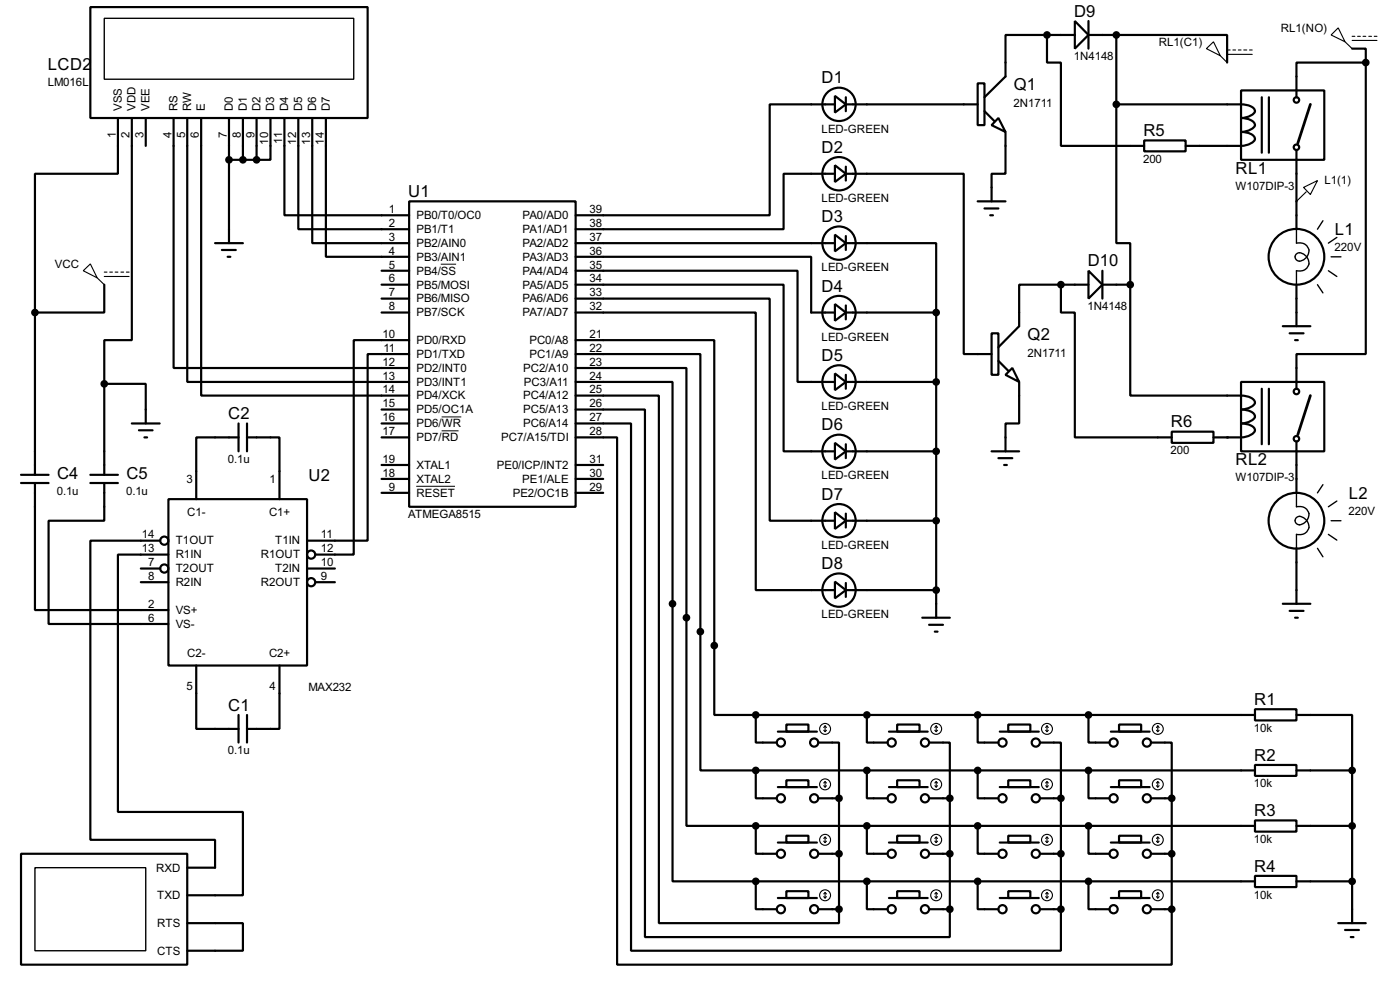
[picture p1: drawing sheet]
<svg xmlns="http://www.w3.org/2000/svg" width="256mm" height="180mm" viewBox="0 0 256 180" stroke-linecap="round" stroke-linejoin="round" font-family="sans-serif">
<g fill="none" stroke="#000" stroke-width=".4">
<path d="M16.6 1.3h50.8v20.3h-50.8zM153 17.6l2 1.5-2 1.5zM153 19.1h-12v20.3h-35.5M155 19.1h24.1M155 17.8v2.6M179.1 15.3h1.3v7.6h-1.3zM191.8 6.4v5.1h2.6v15.2h15.2M191.8 6.4h-7.6v7.6l-3.8 3.8M191.8 6.4h5.1M196.9 3.9l2.5 2.5-2.5 2.5zM199.4 6.4h5.1M199.4 3.9v5"/>
<path d="M204.5 19.1v25.4h2.6v7.6M204.5 6.4h20.3v5.1M204.5 19.1h22.9a3.2 3.2 0 0 1 2.4 .9 .86 .86 0 0 1-.7 1.2l-1.1 .3-.6 .1a2.33 2.33 0 0 1 2.5 1.3 2.68 2.68 0 0 1-2.5 1.3 3.1 3.1 0 0 1 2.4 .9 .88 .88 0 0 1-.7 1.2l-1.1 .3-.6 .1h-10.2M204.5 6.4v12.7M227.4 16.6h15.2v12.7h-15.2zM231.2 17.8v10.2M232.5 17.8v10.2M247.7 8.9h2.5v2.6M250.2 11.5v53.3h-12.7v6.4M250.2 11.5h-12.7v6.3M21.6 21.6v10.2h-15.2v25.4M24.2 21.6v40.7h-5.1v8"/>
<path d="M26.7 21.6v5.1M31.8 21.6v45.8h43.2M34.3 21.6v48.3h40.7M36.9 21.6v50.8h38.1M42 21.6v22.9M42 29.3h5M44.5 21.6v7.7M47 21.6v7.7M49.6 21.6v7.7h-2.6M52.1 21.6v17.8h22.9M54.7 21.6v20.4h20.3M57.2 21.6v22.9h17.8"/>
<path d="M59.7 21.6v25.4h15.3M75 36.9h30.5v55.9h-30.5zM153 30.3l2 1.5-2 1.5zM153 31.8h-9.4v10.2h-38.1M155 31.8h21.6v33h5.1M155 30.5v2.6M179.1 36.9h5.1M180.4 38.2h2.5M180.4 20.4l1.8 1.8M181.4 39.4h.5M182.9 21.6l1.3 2.6-2.5-1.3zM184.2 24.2v7.6h-2.5v5.1"/>
<path d="M209.6 25.7h7.6v2h-7.6zM237.5 27.5v14.5M6.4 57.2v29.7M19.1 52.1v5.1h-12.7M39.4 44.5h5.1M40.7 45.8h2.5M41.7 47h.5M69.9 57.2h5.1M69.9 52.1h5.1M69.9 54.7h5.1M69.9 49.6h5.1M105.5 47h43.1v10.2h4.4"/>
<path d="M105.5 49.6h40.6v20.3h6.9M105.5 52.1h38.1v30.5h9.4M105.5 54.7h35.5v40.6h12M105.5 57.2h33v50.8h14.5M105.5 44.5h47.5M153 43l2 1.5-2 1.5zM153 55.7l2 1.5-2 1.5zM155 44.5h16.5v12.7M155 57.2h16.5M155 43.2v2.6M155 55.9v2.6M171.5 57.2v55.9"/>
<path d="M194.4 52.1h-7.7v7.6l-3.8 3.9M194.4 52.1v5.1h2.5v22.9h17.8M194.4 52.1h5M199.4 49.6l2.6 2.5-2.6 2.6zM202 52.1h5.1M202 49.6v5.1M207.1 52.1v20.3h17.7a8.2 8.2 0 0 1 4.3 .4 .88 .88 0 0 1 .8 .8 .88 .88 0 0 1-.8 .9l-1.1 .4-.6 .1a3.1 3.1 0 0 1 2.4 .9 .88 .88 0 0 1-.7 1.2l-1.1 .3-.6 .1a3.2 3.2 0 0 1 2.4 .9 .9 .9 0 0 1-.7 1.2l-1.1 .4-.6 .1h-5.1M235 59.7h5.1M237.5 52.1v7.6M19.1 70.3h7.6v7.2M19.1 70.3v16.6M24.2 77.5h5.1"/>
<path d="M25.5 78.8h2.5M43.7 77.5v5.1M45.3 77.5v5.1M69.9 77.5h5.1M69.9 75h5.1M75 64.8h-7.6v34.2h-11.1M75 62.3h-10.2v39.2h-7M105.5 72.4h15.2v96.6h33v-2.6M105.5 69.9h17.7v91.4h15.3M105.5 67.4h20.3v83.8h12.7M105.5 64.8h22.8v76.2h10.2M105.5 62.3h25.4v68.6h7.6"/>
<path d="M105.5 75h12.7v96.5h55.8v-5.1M105.5 77.5h10.1v96.5h78.8v-7.6M153 68.4l2 1.5-2 1.5zM155 69.9h16.5M155 68.6v2.6M181.7 61h1.2v7.6h-1.2zM182.9 66.1l1.8 1.8M184.2 68.6l1.3-1.2 1.2 2.5zM186.7 69.9v7.6h-2.5v5.1M214.7 79h7.6v2.1h-7.6zM227.4 69.9h15.2v12.7h-15.2zM231.2 71.2v10.1"/>
<path d="M232.5 71.2v10.1M236.3 61h2.5M237.3 62.3h.5M3.9 88.4h5M3.9 86.9h5M6.4 88.4v23.3h24.5M16.6 88.4h5M16.6 86.9h5M19.1 88.4v6.9h-10.2v18.9h22M26.5 80.1h.5M29.4 99h-12.8v54.7h22.8v5.1h-5.1M30.9 91.4h25.4v30.4h-25.4z"/>
<path d="M43.7 80.1h-7.7v11.3M45.3 80.1h5.9v11.3M69.9 80.1h5.1M69.9 90.2h5.1M69.9 85.1h5.1M69.9 87.7h5.1M105.5 80.1h7.6v96.5h101.6v-10.2M105.5 90.2h5M105.5 85.1h5M105.5 87.7h5M153 81.1l2 1.5-2 1.5zM153 93.8l2 1.5-2 1.5z"/>
<path d="M155 95.3h16.5M155 82.6h16.5M155 81.3v2.6M155 94v2.6M181.7 82.6h5M182.9 83.9h2.6M184 85.1h.5M237.5 80.8v9.4M25.8 104.1h3.6M25.8 106.6h5.1M30.9 101.5h-9.3v47.1h22.9v15.3h-10.2M56.3 104.1h5.1"/>
<path d="M57.8 106.6h3.6M153 106.5l2 1.5-2 1.5zM155 108h16.5M155 106.7v2.6M169 113.1h5M170.2 114.4h2.6M171.3 115.6h.5M235 110.5h5.1M236.3 111.8h2.5M237.3 113.1h.5M237.5 100.4v10.1M36 121.8v11.6h7.7"/>
<path d="M43.7 130.9v5M45.3 130.9v5M51.2 121.8v11.6h-5.9M138.5 130.9v5h3.8M138.5 130.9h91.4M142.5 133.9h7.2M144.1 132.6h4v1.3h-4zM149.9 135.9h3.8v10.2M158.8 130.9v5h3.8M162.9 133.9h7.1M164.4 132.6h4.1v1.3h-4.1zM170.2 135.9h3.8v10.2"/>
<path d="M179.1 130.9v5h3.8M183.2 133.9h7.1M184.7 132.6h4.1v1.3h-4.1zM190.6 135.9h3.8v10.2M199.4 130.9v5h3.9M203.5 133.9h7.1M205 132.6h4.1v1.3h-4.1zM210.9 135.9h3.8v10.2M229.9 129.8h7.6v2.1h-7.6zM237.5 130.9h10.2v10.1M3.9 156.3h30.4v20.3h-30.4zM138.5 141v5.1h3.8"/>
<path d="M138.5 151.2v5.1h3.8M138.5 141h91.4M138.5 151.2h91.4M142.5 154.2h7.2M142.5 144.1h7.2M144.1 153h4v1.2h-4zM144.1 142.8h4v1.3h-4zM149.9 146.1h3.8M149.9 156.3h3.8M153.7 146.1v20.3M158.8 141v5.1h3.8M158.8 151.2v5.1h3.8"/>
<path d="M162.9 154.2h7.1M162.9 144.1h7.1M164.4 153h4.1v1.2h-4.1zM164.4 142.8h4.1v1.3h-4.1zM170.2 146.1h3.8M170.2 156.3h3.8M174 146.1v20.3M179.1 141v5.1h3.8M179.1 151.2v5.1h3.8M183.2 154.2h7.1M183.2 144.1h7.1M184.7 153h4.1v1.2h-4.1z"/>
<path d="M184.7 142.8h4.1v1.3h-4.1zM190.6 146.1h3.8M190.6 156.3h3.8M194.4 146.1v20.3M199.4 151.2v5.1h3.9M199.4 141v5.1h3.9M203.5 154.2h7.1M203.5 144.1h7.1M205 153h4.1v1.2h-4.1zM205 142.8h4.1v1.3h-4.1zM210.9 146.1h3.8M210.9 156.3h3.8"/>
<path d="M214.7 146.1v20.3M229.9 140h7.6v2h-7.6zM229.9 150.2h7.6v2h-7.6zM237.5 141h10.2M237.5 151.2h10.2M247.7 141v28M34.3 169h10.2v5h-10.2M138.5 161.3v5.1h3.8M138.5 161.3h91.4M142.5 164.4h7.2M144.1 163.1h4v1.3h-4zM149.9 166.4h3.8"/>
<path d="M158.8 161.3v5.1h3.8M162.9 164.4h7.1M164.4 163.1h4.1v1.3h-4.1zM170.2 166.4h3.8M179.1 161.3v5.1h3.8M183.2 164.4h7.1M184.7 163.1h4.1v1.3h-4.1zM190.6 166.4h3.8M199.4 161.3v5.1h3.9M203.5 164.4h7.1M205 163.1h4.1v1.3h-4.1zM210.9 166.4h3.8"/>
<path d="M229.9 160.3h7.6v2.1h-7.6zM237.5 161.3h10.2M245.2 169h5M246.4 170.2h2.6M247.5 171.5h.5"/>
<circle cx="153.7" cy="19.1" r="3.1"/>
<circle cx="237.5" cy="18.3" r=".5"/>
<circle cx="153.7" cy="31.8" r="3.1"/>
<circle cx="237.5" cy="27" r=".5"/>
<circle cx="153.7" cy="44.5" r="3.1"/>
<circle cx="153.7" cy="57.2" r="3.1"/>
<circle cx="237.5" cy="47" r="5.1"/>
<circle cx="153.7" cy="69.9" r="3.1"/>
<circle cx="237.5" cy="71.7" r=".5"/>
<circle cx="30.1" cy="99" r=".75"/>
<circle cx="153.7" cy="95.3" r="3.1"/>
<circle cx="153.7" cy="82.6" r="3.1"/>
<circle cx="237.5" cy="95.3" r="5.1"/>
<circle cx="237.5" cy="80.3" r=".5"/>
<circle cx="30.1" cy="104.1" r=".75"/>
<circle cx="57" cy="101.5" r=".75"/>
<circle cx="57" cy="106.6" r=".75"/>
<circle cx="153.7" cy="108" r="3.1"/>
<circle cx="143" cy="135.9" r=".75"/>
<circle cx="149.1" cy="135.9" r=".75"/>
<circle cx="163.3" cy="135.9" r=".75"/>
<circle cx="169.4" cy="135.9" r=".75"/>
<circle cx="183.6" cy="135.9" r=".75"/>
<circle cx="189.7" cy="135.9" r=".75"/>
<circle cx="204" cy="135.9" r=".75"/>
<circle cx="210.1" cy="135.9" r=".75"/>
<circle cx="143" cy="156.3" r=".75"/>
<circle cx="143" cy="146.1" r=".75"/>
<circle cx="149.1" cy="156.3" r=".75"/>
<circle cx="149.1" cy="146.1" r=".75"/>
<circle cx="163.3" cy="156.3" r=".75"/>
<circle cx="163.3" cy="146.1" r=".75"/>
<circle cx="169.4" cy="156.3" r=".75"/>
<circle cx="169.4" cy="146.1" r=".75"/>
<circle cx="183.6" cy="156.3" r=".75"/>
<circle cx="183.6" cy="146.1" r=".75"/>
<circle cx="189.7" cy="156.3" r=".75"/>
<circle cx="189.7" cy="146.1" r=".75"/>
<circle cx="204" cy="156.3" r=".75"/>
<circle cx="204" cy="146.1" r=".75"/>
<circle cx="210.1" cy="156.3" r=".75"/>
<circle cx="210.1" cy="146.1" r=".75"/>
<circle cx="143" cy="166.4" r=".75"/>
<circle cx="149.1" cy="166.4" r=".75"/>
<circle cx="163.3" cy="166.4" r=".75"/>
<circle cx="169.4" cy="166.4" r=".75"/>
<circle cx="183.6" cy="166.4" r=".75"/>
<circle cx="189.7" cy="166.4" r=".75"/>
<circle cx="204" cy="166.4" r=".75"/>
<circle cx="210.1" cy="166.4" r=".75"/>
</g>
<circle cx="224.8" cy="80.1" r=".2" fill="#000"/>
<path d="M80.8 48.4h2.8M80.9 76.3h3.6M80.9 78.9h3.1M76.3 89h7.1" fill="none" stroke="#000" stroke-width=".18"/>
<g fill="none" stroke="#000" stroke-width=".25">
<path d="M19.1 3.4h45.7v11.1h-45.7zM237.5 42v2.5a1.66 1.66 0 0 1 2.2 .9 1.66 1.66 0 0 1-1 2.2 .85 .85 0 0 1-1.2 0 .85 .85 0 0 1 0-1.2 .85 .85 0 0 1 1.2 .1 1.68 1.68 0 0 1 .4 2.8l-.9 .3h-.7v2.5M241.4 52.1l1 1.5M242.4 40.4l-1 1.6M243.4 49.6l1.5 1M243.9 47h1.8M244.9 43.5l-1.5 1M237.5 90.2v2.6a1.66 1.66 0 0 1 2.2 .9 1.66 1.66 0 0 1-1 2.1 .81 .81 0 0 1-1.2 0 .81 .81 0 0 1 .3-1.3 1.81 1.81 0 0 1 1.9 2.4 1.73 1.73 0 0 1-2.2 .9v2.6M242.4 88.7l-1 1.5M243.4 97.8l1.5 1.1M243.9 95.3h1.8M244.9 91.7l-1.5 1.1"/>
<path d="M241.4 100.4l1 1.5M6.4 158.8h20.3v15.2h-20.3z"/>
</g>
<g fill="none" stroke="#000" stroke-width=".2">
<path d="M221 8.9l1.3-1.2 1.3 2.5zM223.6 10.2l1.2 1.3M224.8 9.2h.6M224.8 10h4.6M225.9 9.2h.5M226.9 9.2h.5M227.9 9.2h.5M228.9 9.2h.5M243.9 6.4l1.3-1.3 1.2 2.6zM246.4 7.7l1.3 1.2M247.7 6.7h.5M247.7 7.4h4.6"/>
<path d="M248.7 6.7h.5M249.7 6.7h.5M250.8 6.7h.5M251.8 6.7h.5M238.8 34.3l2.6-1.2-1.3 2.5zM239.3 35.1l-1.8 1.8M15.3 49.6l1.3-1.3 1.2 2.6zM17.8 50.9l1.3 1.2M19.1 49.8h.5M19.1 50.6h4.6M20.1 49.8h.5M21.1 49.8h.5"/>
<path d="M22.2 49.8h.5M23.2 49.8h.5M150.9 133.7l.3 .2M151.2 132.9v1M151.2 132.9l-.3 .3M151.2 132.9l.2 .3M151.4 133.7l-.2 .2M171.3 133.7l.2 .2M171.5 132.9v1M171.5 132.9l-.2 .3M171.5 132.9l.3 .3M171.8 133.7l-.3 .2"/>
<path d="M191.6 133.7l.2 .2M191.8 132.9v1M191.8 132.9l-.2 .3M191.8 132.9l.3 .3M192.1 133.7l-.3 .2M211.9 133.7l.2 .2M212.1 132.9v1M212.1 132.9l-.2 .3M212.1 132.9l.3 .3M212.4 133.7l-.3 .2M150.9 154l.3 .2M150.9 143.8l.3 .3"/>
<path d="M151.2 143.1v1M151.2 153.2v1M151.2 153.2l-.3 .3M151.2 153.2l.2 .3M151.2 143.1l-.3 .2M151.2 143.1l.2 .2M151.4 154l-.2 .2M151.4 143.8l-.2 .3M171.3 154l.2 .2M171.3 143.8l.2 .3M171.5 143.1l.3 .2M171.5 143.1v1"/>
<path d="M171.5 153.2v1M171.5 153.2l-.2 .3M171.5 153.2l.3 .3M171.5 143.1l-.2 .2M171.8 154l-.3 .2M171.8 143.8l-.3 .3M191.6 154l.2 .2M191.6 143.8l.2 .3M191.8 143.1v1M191.8 153.2v1M191.8 153.2l-.2 .3M191.8 153.2l.3 .3"/>
<path d="M191.8 143.1l-.2 .2M191.8 143.1l.3 .2M192.1 154l-.3 .2M192.1 143.8l-.3 .3M211.9 154l.2 .2M211.9 143.8l.2 .3M212.1 143.1v1M212.1 153.2v1M212.1 153.2l-.2 .3M212.1 153.2l.3 .3M212.1 143.1l-.2 .2M212.1 143.1l.3 .2"/>
<path d="M212.4 143.8l-.3 .3M212.4 154l-.3 .2M150.9 164.1l.3 .3M151.2 163.4v1M151.2 163.4l-.3 .2M151.2 163.4l.2 .2M151.4 164.1l-.2 .3M171.3 164.1l.2 .3M171.5 163.4l-.2 .2M171.5 163.4l.3 .2M171.5 163.4v1M171.8 164.1l-.3 .3"/>
<path d="M191.6 164.1l.2 .3M191.8 163.4v1M191.8 163.4l-.2 .2M191.8 163.4l.3 .2M192.1 164.1l-.3 .3M211.9 164.1l.2 .3M212.1 163.4l.3 .2M212.1 163.4v1M212.1 163.4l-.2 .2M212.4 164.1l-.3 .3"/>
<circle cx="151.1" cy="133.4" r="1"/>
<circle cx="171.5" cy="133.4" r="1"/>
<circle cx="191.8" cy="133.4" r="1"/>
<circle cx="212.1" cy="133.4" r="1"/>
<circle cx="151.1" cy="153.7" r="1"/>
<circle cx="151.1" cy="143.6" r="1"/>
<circle cx="171.5" cy="153.7" r="1"/>
<circle cx="171.5" cy="143.6" r="1"/>
<circle cx="191.8" cy="143.6" r="1"/>
<circle cx="191.8" cy="153.7" r="1"/>
<circle cx="212.1" cy="143.6" r="1"/>
<circle cx="212.1" cy="153.7" r="1"/>
<circle cx="151.1" cy="163.9" r="1"/>
<circle cx="171.5" cy="163.9" r="1"/>
<circle cx="191.8" cy="163.9" r="1"/>
<circle cx="212.1" cy="163.9" r="1"/>
</g>
<g fill="#000" stroke="#000" stroke-width=".4">
<circle cx="191.8" cy="6.4" r=".5"/>
<circle cx="204.5" cy="19.1" r=".5"/>
<circle cx="204.5" cy="6.4" r=".5"/>
<circle cx="250.2" cy="11.5" r=".5"/>
<circle cx="41.9" cy="29.3" r=".5"/>
<circle cx="44.5" cy="29.3" r=".5"/>
<circle cx="47" cy="29.3" r=".5"/>
<circle cx="6.4" cy="57.2" r=".5"/>
<circle cx="171.5" cy="57.2" r=".5"/>
<circle cx="194.3" cy="52.1" r=".5"/>
<circle cx="207" cy="52.1" r=".5"/>
<circle cx="19.1" cy="70.3" r=".5"/>
<circle cx="171.5" cy="69.9" r=".5"/>
<circle cx="171.5" cy="95.3" r=".5"/>
<circle cx="171.5" cy="82.6" r=".5"/>
<circle cx="123.2" cy="110.5" r=".5"/>
<circle cx="125.7" cy="113.1" r=".5"/>
<circle cx="128.3" cy="115.6" r=".5"/>
<circle cx="130.8" cy="118.2" r=".5"/>
<circle cx="171.5" cy="108" r=".5"/>
<circle cx="138.4" cy="130.9" r=".5"/>
<circle cx="158.8" cy="130.9" r=".5"/>
<circle cx="179.1" cy="130.9" r=".5"/>
<circle cx="199.4" cy="130.9" r=".5"/>
<circle cx="138.4" cy="141" r=".5"/>
<circle cx="138.4" cy="151.2" r=".5"/>
<circle cx="153.7" cy="156.3" r=".5"/>
<circle cx="153.7" cy="146.1" r=".5"/>
<circle cx="158.8" cy="141" r=".5"/>
<circle cx="158.8" cy="151.2" r=".5"/>
<circle cx="174" cy="146.1" r=".5"/>
<circle cx="174" cy="156.3" r=".5"/>
<circle cx="179.1" cy="141" r=".5"/>
<circle cx="179.1" cy="151.2" r=".5"/>
<circle cx="194.3" cy="156.3" r=".5"/>
<circle cx="194.3" cy="146.1" r=".5"/>
<circle cx="199.4" cy="141" r=".5"/>
<circle cx="199.4" cy="151.2" r=".5"/>
<circle cx="214.6" cy="146.1" r=".5"/>
<circle cx="214.6" cy="156.3" r=".5"/>
<circle cx="247.7" cy="141" r=".5"/>
<circle cx="247.7" cy="151.2" r=".5"/>
<circle cx="138.4" cy="161.3" r=".5"/>
<circle cx="153.7" cy="166.4" r=".5"/>
<circle cx="158.8" cy="161.3" r=".5"/>
<circle cx="174" cy="166.4" r=".5"/>
<circle cx="179.1" cy="161.3" r=".5"/>
<circle cx="194.3" cy="166.4" r=".5"/>
<circle cx="199.4" cy="161.3" r=".5"/>
<circle cx="214.6" cy="166.4" r=".5"/>
<circle cx="247.7" cy="161.3" r=".5"/>
</g>
<path d="M240.1 19.1l-2.3 7.1M240.1 72.4l-2.3 7.2" fill="none" stroke="#000" stroke-width=".5"/>
<g font-size="3.4">
<text x="196.8" y="3">D9</text>
<text x="8.8" y="12.7">LCD2</text>
<text x="150.5" y="15.2">D1</text>
<text x="185.7" y="16.6">Q1</text>
<text x="150.5" y="27.9">D2</text>
<text x="209.5" y="24.9">R5</text>
<text x="226.4" y="31.8">RL1</text>
<text x="74.8" y="36">U1</text>
<text x="150.5" y="40.7">D3</text>
<text x="244.6" y="43">L1</text>
<text x="150.5" y="53.3">D4</text>
<text x="199.3" y="48.7">D10</text>
<text x="188.3" y="62.3">Q2</text>
<text x="150.5" y="66.1">D5</text>
<text x="41.8" y="76.7">C2</text>
<text x="150.5" y="78.8">D6</text>
<text x="214.5" y="78.2">R6</text>
<text x="10.5" y="87.7">C4</text>
<text x="23.2" y="87.7">C5</text>
<text x="56.5" y="88">U2</text>
<text x="226.4" y="85.2">RL2</text>
<text x="150.5" y="91.5">D7</text>
<text x="247.1" y="91.3">L2</text>
<text x="150.5" y="104.2">D8</text>
<text x="41.8" y="130.1">C1</text>
<text x="229.8" y="129">R1</text>
<text x="229.8" y="139.2">R2</text>
<text x="229.8" y="149.4">R3</text>
<text x="229.8" y="159.5">R4</text>
</g>
<g font-size="2.4">
<text x="234.6" y="5.8">RL1(NO)</text>
<text x="196.7" y="11">1N4148</text>
<text x="212.3" y="8.3">RL1(C1)</text>
<text x="8.7" y="15.7">LM016L</text>
<text x="22.3" y="20.3" transform="rotate(-90 22.3 20.3)">VSS</text>
<text x="24.9" y="20.3" transform="rotate(-90 24.9 20.3)">VDD</text>
<text x="27.4" y="20.3" transform="rotate(-90 27.4 20.3)">VEE</text>
<text x="32.5" y="20.3" transform="rotate(-90 32.5 20.3)">RS</text>
<text x="35" y="20.3" transform="rotate(-90 35 20.3)">RW</text>
<text x="37.6" y="20.3" transform="rotate(-90 37.6 20.3)">E</text>
<text x="42.7" y="20.3" transform="rotate(-90 42.7 20.3)">D0</text>
<text x="45.2" y="20.3" transform="rotate(-90 45.2 20.3)">D1</text>
<text x="47.7" y="20.3" transform="rotate(-90 47.7 20.3)">D2</text>
<text x="50.3" y="20.3" transform="rotate(-90 50.3 20.3)">D3</text>
<text x="52.8" y="20.3" transform="rotate(-90 52.8 20.3)">D4</text>
<text x="55.4" y="20.3" transform="rotate(-90 55.4 20.3)">D5</text>
<text x="57.9" y="20.3" transform="rotate(-90 57.9 20.3)">D6</text>
<text x="60.4" y="20.3" transform="rotate(-90 60.4 20.3)">D7</text>
<text x="185.7" y="19.5">2N1711</text>
<text x="21.2" y="25.3" transform="rotate(-90 21.2 25.3)">1</text>
<text x="23.8" y="25.3" transform="rotate(-90 23.8 25.3)">2</text>
<text x="26.3" y="25.3" transform="rotate(-90 26.3 25.3)">3</text>
<text x="31.4" y="25.3" transform="rotate(-90 31.4 25.3)">4</text>
<text x="33.9" y="25.3" transform="rotate(-90 33.9 25.3)">5</text>
<text x="36.5" y="25.3" transform="rotate(-90 36.5 25.3)">6</text>
<text x="41.6" y="25.3" transform="rotate(-90 41.6 25.3)">7</text>
<text x="44.1" y="25.3" transform="rotate(-90 44.1 25.3)">8</text>
<text x="46.6" y="25.3" transform="rotate(-90 46.6 25.3)">9</text>
<text x="49.2" y="26.5" transform="rotate(-90 49.2 26.5)">10</text>
<text x="51.7" y="26.3" transform="rotate(-90 51.7 26.3)">11</text>
<text x="54.3" y="26.5" transform="rotate(-90 54.3 26.5)">12</text>
<text x="56.8" y="26.5" transform="rotate(-90 56.8 26.5)">13</text>
<text x="59.3" y="26.5" transform="rotate(-90 59.3 26.5)">14</text>
<text x="150.5" y="24.3">LED-GREEN</text>
<text x="209.4" y="29.8">200</text>
<text x="226.3" y="34.7">W107DIP-3</text>
<text x="242.6" y="33.8">L1(1)</text>
<text x="71.3" y="41.6">2</text>
<text x="71.3" y="39">1</text>
<text x="76.3" y="40.1">PB0/T0/OC0</text>
<text x="95.7" y="40.1">PA0/AD0</text>
<text x="108" y="41.6">38</text>
<text x="108" y="39">39</text>
<text x="150.5" y="37">LED-GREEN</text>
<text x="71.3" y="46.6">4</text>
<text x="71.3" y="44.1">3</text>
<text x="76.3" y="47.7">PB3/AIN1</text>
<text x="76.3" y="45.2">PB2/AIN0</text>
<text x="76.3" y="42.7">PB1/T1</text>
<text x="95.7" y="47.7">PA3/AD3</text>
<text x="95.7" y="45.2">PA2/AD2</text>
<text x="95.7" y="42.7">PA1/AD1</text>
<text x="108" y="46.6">36</text>
<text x="108" y="44.1">37</text>
<text x="244.5" y="46">220V</text>
<text x="10" y="49">VCC</text>
<text x="71.3" y="51.7">6</text>
<text x="71.3" y="49.2">5</text>
<text x="76.3" y="52.8">PB5/MOSI</text>
<text x="76.3" y="50.3">PB4/SS</text>
<text x="95.7" y="52.8">PA5/AD5</text>
<text x="95.7" y="50.3">PA4/AD4</text>
<text x="108" y="51.7">34</text>
<text x="108" y="49.2">35</text>
<text x="150.5" y="49.7">LED-GREEN</text>
<text x="71.3" y="54.3">7</text>
<text x="71.3" y="56.8">8</text>
<text x="76.3" y="55.4">PB6/MISO</text>
<text x="76.3" y="57.9">PB7/SCK</text>
<text x="95.7" y="55.4">PA6/AD6</text>
<text x="95.7" y="57.9">PA7/AD7</text>
<text x="108" y="54.3">33</text>
<text x="108" y="56.8">32</text>
<text x="199.2" y="56.8">1N4148</text>
<text x="70.1" y="61.9">10</text>
<text x="70.3" y="64.4">11</text>
<text x="76.3" y="65.5">PD1/TXD</text>
<text x="76.3" y="63">PD0/RXD</text>
<text x="97" y="65.5">PC1/A9</text>
<text x="97" y="63">PC0/A8</text>
<text x="108" y="64.4">22</text>
<text x="108" y="61.9">21</text>
<text x="150.5" y="62.4">LED-GREEN</text>
<text x="188.2" y="65.3">2N1711</text>
<text x="70.1" y="72">14</text>
<text x="70.1" y="69.5">13</text>
<text x="70.1" y="67">12</text>
<text x="76.3" y="70.6">PD3/INT1</text>
<text x="76.3" y="68.1">PD2/INT0</text>
<text x="95.8" y="68.1">PC2/A10</text>
<text x="96" y="70.6">PC3/A11</text>
<text x="108" y="72">25</text>
<text x="108" y="69.5">24</text>
<text x="108" y="67">23</text>
<text x="70.1" y="77.1">16</text>
<text x="70.1" y="74.6">15</text>
<text x="76.3" y="75.7">PD5/OC1A</text>
<text x="76.3" y="73.1">PD4/XCK</text>
<text x="95.8" y="75.7">PC5/A13</text>
<text x="95.8" y="73.1">PC4/A12</text>
<text x="108" y="77.1">27</text>
<text x="108" y="74.6">26</text>
<text x="150.5" y="75.1">LED-GREEN</text>
<text x="70.1" y="79.7">17</text>
<text x="76.3" y="78.2">PD6/WR</text>
<text x="76.3" y="80.8">PD7/RD</text>
<text x="91.8" y="80.8">PC7/A15/TDI</text>
<text x="95.8" y="78.2">PC6/A14</text>
<text x="108" y="79.7">28</text>
<text x="214.5" y="83.2">200</text>
<text x="34.2" y="88.4">3</text>
<text x="41.8" y="84.7">0.1u</text>
<text x="49.4" y="88.4">1</text>
<text x="70.1" y="84.7">19</text>
<text x="70.1" y="87.3">18</text>
<text x="71.3" y="89.8">9</text>
<text x="76.3" y="85.8">XTAL1</text>
<text x="76.3" y="88.4">XTAL2</text>
<text x="91" y="85.8">PE0/ICP/INT2</text>
<text x="95.7" y="88.4">PE1/ALE</text>
<text x="108" y="89.8">29</text>
<text x="108" y="87.3">30</text>
<text x="108" y="84.7">31</text>
<text x="150.5" y="87.8">LED-GREEN</text>
<text x="226.3" y="88.1">W107DIP-3</text>
<text x="10.4" y="90.7">0.1u</text>
<text x="23.1" y="90.7">0.1u</text>
<text x="34.3" y="94.5">C1-</text>
<text x="49.3" y="94.5">C1+</text>
<text x="74.8" y="94.9">ATMEGA8515</text>
<text x="76.3" y="90.9">RESET</text>
<text x="93.9" y="90.9">PE2/OC1B</text>
<text x="247.1" y="94.3">220V</text>
<text x="26" y="98.6">14</text>
<text x="26" y="101.1">13</text>
<text x="32.2" y="99.7">T1OUT</text>
<text x="50.4" y="99.7">T1IN</text>
<text x="58.8" y="98.6">11</text>
<text x="58.8" y="101.1">12</text>
<text x="150.5" y="100.5">LED-GREEN</text>
<text x="27.2" y="103.7">7</text>
<text x="27.2" y="106.2">8</text>
<text x="32.2" y="102.2">R1IN</text>
<text x="32.2" y="104.8">T2OUT</text>
<text x="32.2" y="107.3">R2IN</text>
<text x="47.8" y="102.2">R1OUT</text>
<text x="47.8" y="107.3">R2OUT</text>
<text x="50.4" y="104.8">T2IN</text>
<text x="58.8" y="103.7">10</text>
<text x="58.8" y="106.2">9</text>
<text x="27.2" y="111.3">2</text>
<text x="27.2" y="113.8">6</text>
<text x="32.2" y="112.4">VS+</text>
<text x="150.5" y="113.2">LED-GREEN</text>
<text x="32.2" y="114.9">VS-</text>
<text x="34.3" y="120.2">C2-</text>
<text x="49.3" y="120.2">C2+</text>
<text x="34.2" y="126.3">5</text>
<text x="49.4" y="126.3">4</text>
<text x="56.5" y="126.5">MAX232</text>
<text x="229.7" y="134">10k</text>
<text x="41.8" y="138">0.1u</text>
<text x="229.7" y="144.1">10k</text>
<text x="229.7" y="154.3">10k</text>
<text x="28.6" y="159.5">RXD</text>
<text x="28.8" y="164.6">TXD</text>
<text x="229.7" y="164.5">10k</text>
<text x="28.8" y="169.7">RTS</text>
<text x="28.8" y="174.7">CTS</text>
</g>
</svg>
